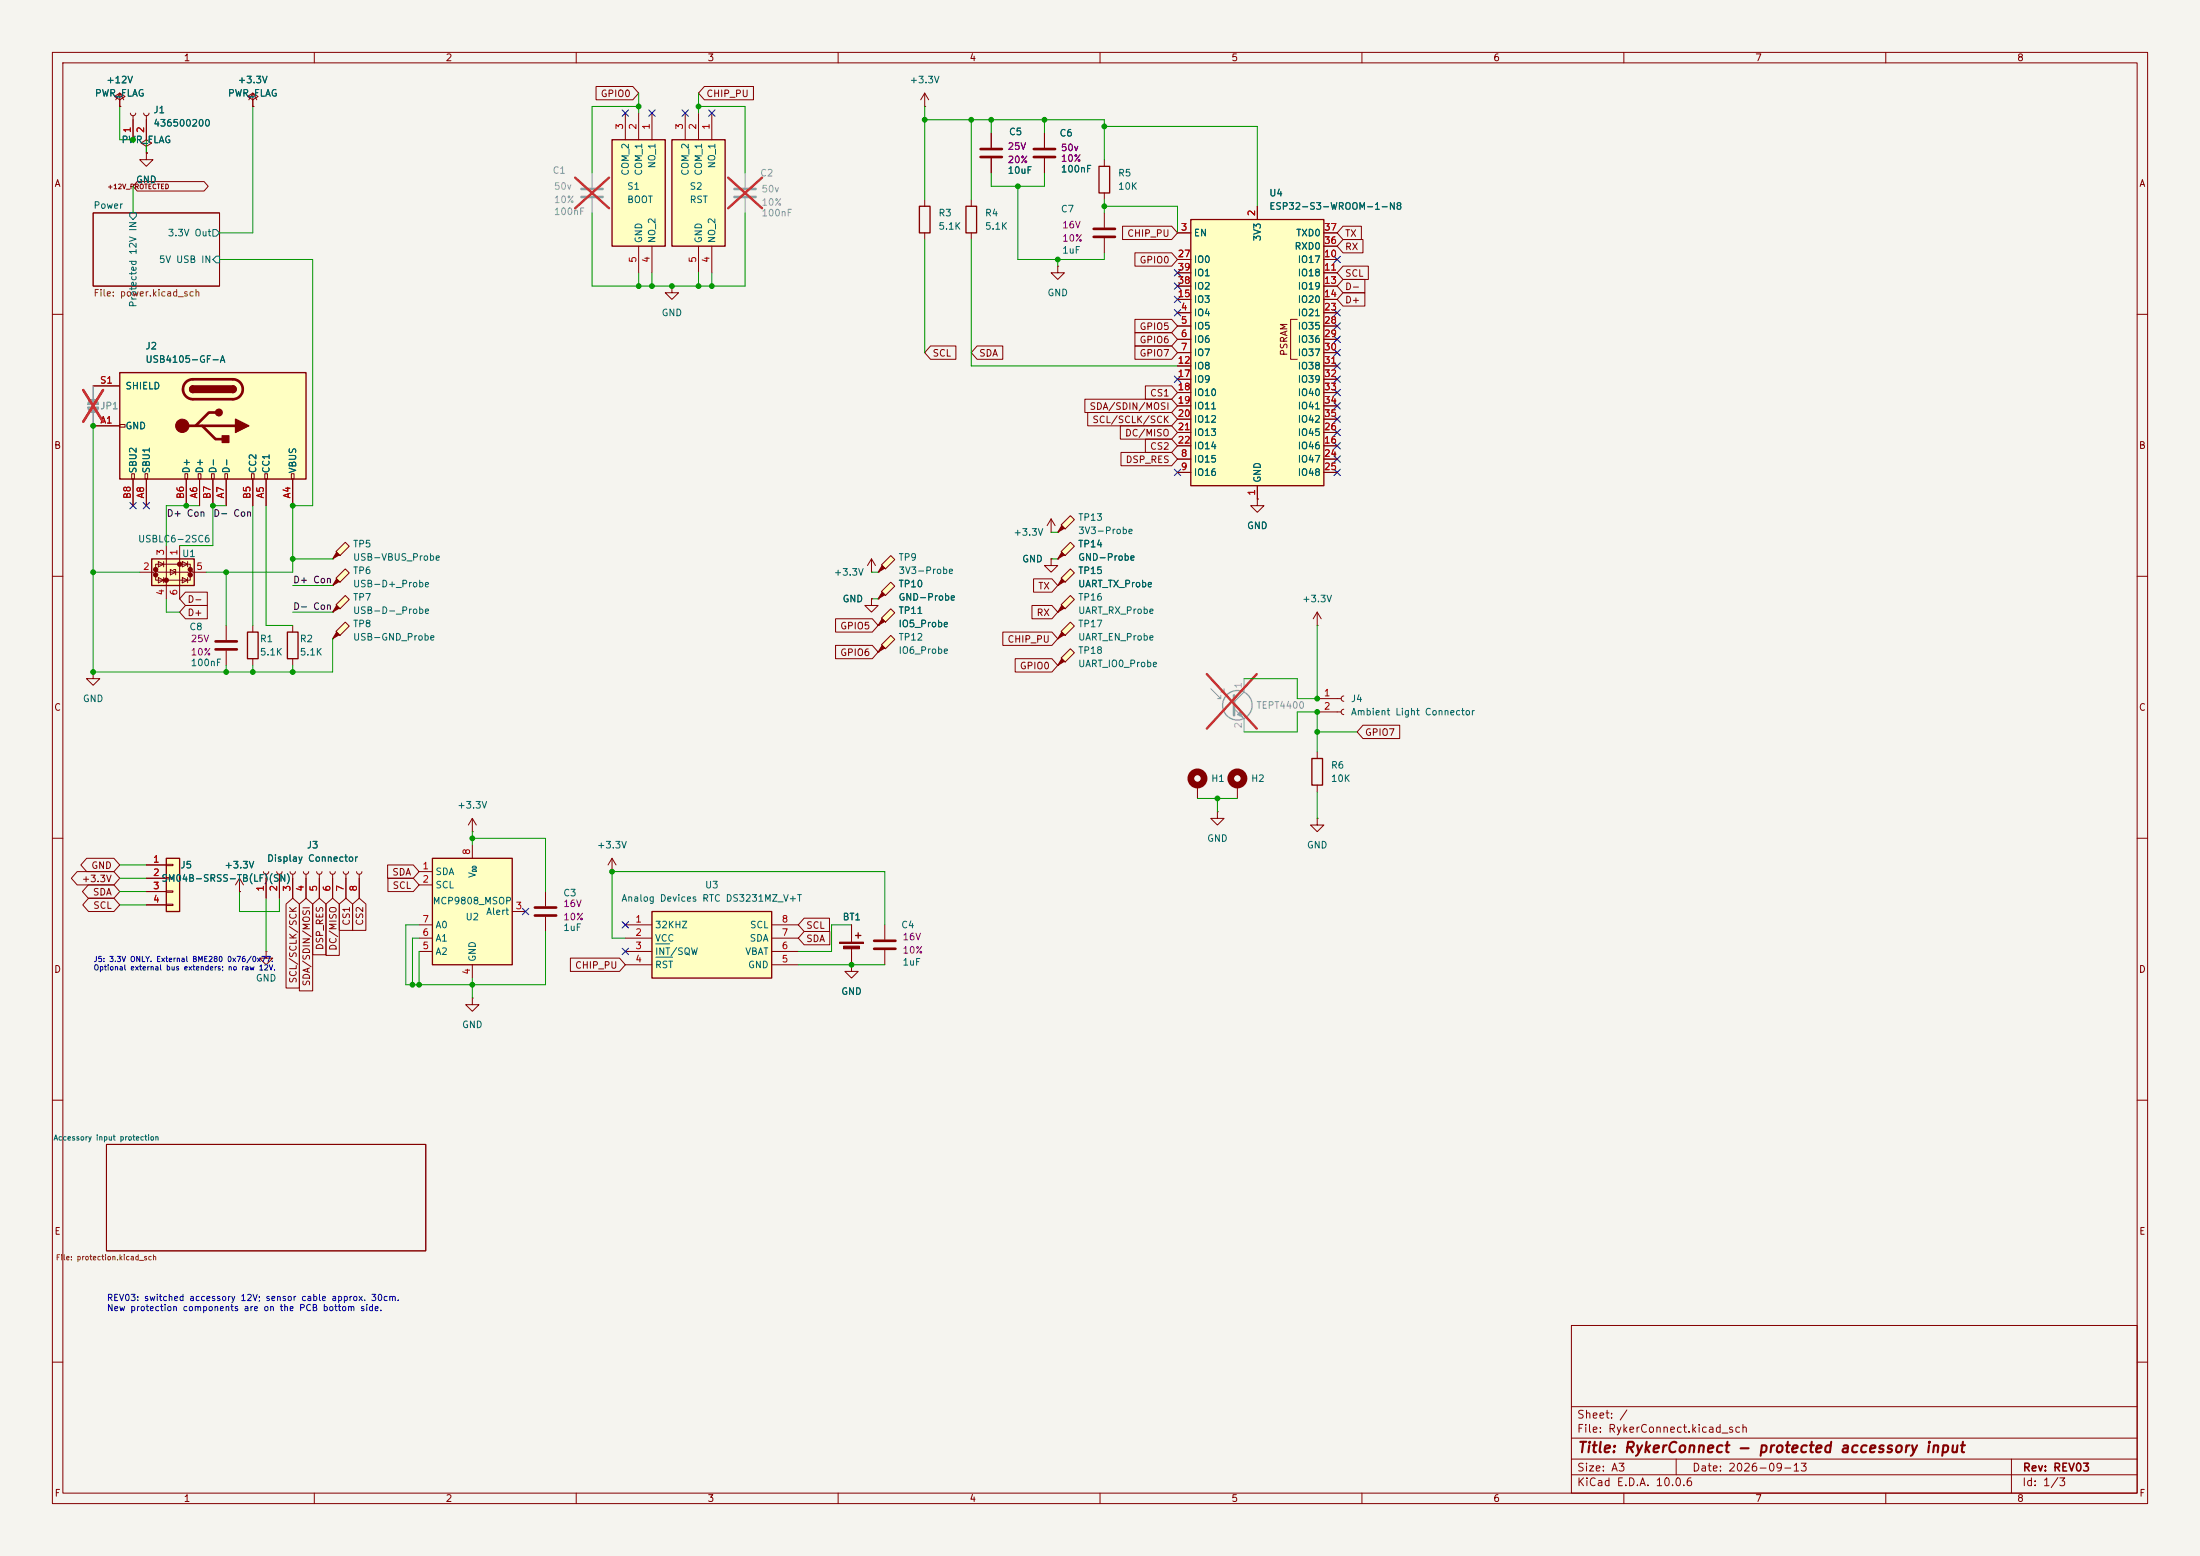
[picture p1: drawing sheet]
<svg xmlns="http://www.w3.org/2000/svg" width="420mm" height="297mm" viewBox="0 0 420 297" stroke-linecap="round" stroke-linejoin="round" font-family="sans-serif">
<path d="M0 0h420v297h-420z" fill="#f5f4ef" stroke="#f5f4ef" stroke-width=".19"/>
<g fill="none" stroke="#840000" stroke-width=".19">
<path d="M10 10h400v277h-400zM12 12h396v273h-396zM60 10v2M110 10v2M160 10v2M210 10v2M260 10v2M310 10v2M360 10v2M17.8 40.6h24.1v14h-24.1zM10 60h2M408 60h2"/>
<path d="M200.7 99.1l-.8 1.2M200.7 99.1l.7 1.2M200.7 99.1v2.5M10 110h2M43.2 119.4v2.8M200.7 101.6h.1M408 110h2M43.2 124.2v2.8M10 160h2M408 160h2M10 210h2M20.3 218.4h61v20.4h-61z"/>
<path d="M408 210h2M300 253h108v32h-108zM10 260h2M300 278.5h108M300 274.5h108M300 268.5h108M320 278.5v3M384 278.5v6.5M408 260h2M60 285v2M110 285v2M160 285v2"/>
<path d="M210 285v2M260 285v2M300 281.5h108M310 285v2M360 285v2"/>
</g>
<path d="M24.8 40.6h1.2v.7l-.6 .6-.6-.6zM40.6 43.8h.7l.6 .7-.6 .6h-.7zM41.3 48.9h.6v1.3h-.6l-.7-.7z" fill="none" stroke="#006464" stroke-width=".19"/>
<path d="M41.1 122.4h4.1M41.1 124h4.1" fill="none" stroke="#840000" stroke-width=".51"/>
<path d="M16.8 77.7h2a1.02 1.02 0 0 1-1 1 1.02 1.02 0 0 1-1-1zM17.1 76.5a1.02 1.02 0 0 1 1.1-.2 1.02 1.02 0 0 1 .6 .9h-2zM17.8 73.7v2.5M17.8 78.7v2.6" fill="none" stroke="#9c9b98" stroke-width=".19"/>
<g fill="#9c9b98" stroke="#9c9b98" stroke-width=".19">
<path d="M16.8 77.7h2a1.02 1.02 0 0 1-1 1 1.02 1.02 0 0 1-1-1z"/>
<path d="M17.1 76.5a1.02 1.02 0 0 1 1.1-.2 1.02 1.02 0 0 1 .6 .9h-2z"/>
</g>
<path d="M15.9 74.4l3.8 6.1M19.7 74.4l-3.8 6.1" fill="none" stroke="#e12e31" stroke-width=".46"/>
<path d="M202.6 115.4l1.7-1.7 .8 .7-1.8 1.8z" fill="#ffffc2"/>
<path d="M202.7 115.6l.5 .5-1.3 .7z" fill="#840000" stroke="#840000" stroke-width=".19"/>
<path d="M201.9 116.8h.1M202.6 115.4l1.7-1.7 .8 .7-1.8 1.8z" fill="none" stroke="#840000" stroke-width=".19"/>
<path d="M111 36.1h4.1M111 37.6h4.1" fill="none" stroke="#9c9b98" stroke-width=".51"/>
<path d="M113 33v2.8M113 37.8v2.8" fill="none" stroke="#9c9b98" stroke-width=".19"/>
<path d="M109.8 33.9l6.5 5.9M116.3 33.9l-6.5 5.9" fill="none" stroke="#e12e31" stroke-width=".46"/>
<path d="M202.6 125.6l1.7-1.8 .8 .8-1.8 1.8z" fill="#ffffc2"/>
<path d="M202.7 125.7l.5 .5-1.3 .8z" fill="#840000" stroke="#840000" stroke-width=".19"/>
<path d="M201.9 127h.1M202.6 125.6l1.7-1.8 .8 .8-1.8 1.8zM50.8 181.6v1.3h1.3l-1.3 1.3-1.3-1.3h1.3M50.8 181.6h.1" fill="none" stroke="#840000" stroke-width=".19"/>
<path d="M64.1 105.3l1.8-1.8 .8 .8-1.8 1.7z" fill="#ffffc2"/>
<path d="M64.3 105.4l.5 .5-1.3 .8z" fill="#840000" stroke="#840000" stroke-width=".19"/>
<path d="M63.5 106.7h.1M64.1 105.3l1.8-1.8 .8 .8-1.8 1.7z" fill="none" stroke="#840000" stroke-width=".19"/>
<path d="M64.1 115.4l1.8-1.7 .8 .7-1.8 1.8z" fill="#ffffc2"/>
<path d="M64.3 115.6l.5 .5-1.3 .7z" fill="#840000" stroke="#840000" stroke-width=".19"/>
<path d="M63.5 116.8h.1M64.1 115.4l1.8-1.7 .8 .7-1.8 1.8z" fill="none" stroke="#840000" stroke-width=".19"/>
<path d="M64.1 120.5l1.8-1.8 .8 .8-1.8 1.8z" fill="#ffffc2"/>
<path d="M64.3 120.7l.5 .5-1.3 .7z" fill="#840000" stroke="#840000" stroke-width=".19"/>
<path d="M63.5 121.9h.1M64.1 120.5l1.8-1.8 .8 .8-1.8 1.8z" fill="none" stroke="#840000" stroke-width=".19"/>
<path d="M64.1 110.4l1.8-1.8 .8 .7-1.8 1.8z" fill="#ffffc2"/>
<path d="M64.3 110.5l.5 .5-1.3 .8z" fill="#840000" stroke="#840000" stroke-width=".19"/>
<path d="M27.9 29.2v1.3h1.3l-1.3 1.3-1.2-1.3h1.2M27.9 29.2h.1M128.3 54.6v1.3h1.2l-1.2 1.3-1.3-1.3h1.3M128.3 54.6h.1M63.5 111.8h.1M64.1 110.4l1.8-1.8 .8 .7-1.8 1.8zM166.4 109.2h.1M166.4 106.7l-.8 1.3M166.4 106.7l.7 1.3M166.4 106.7v2.5" fill="none" stroke="#840000" stroke-width=".19"/>
<path d="M202.6 120.5l1.7-1.8 .8 .8-1.8 1.8z" fill="#ffffc2"/>
<path d="M202.7 120.7l.5 .5-1.3 .7z" fill="#840000" stroke="#840000" stroke-width=".19"/>
<path d="M27.9 27.9l1.1-.6-1.1-.6-1 .6 1 .6v1.3M27.9 29.2h.1M201.9 121.9h.1M202.6 120.5l1.7-1.8 .8 .8-1.8 1.8z" fill="none" stroke="#840000" stroke-width=".19"/>
<path d="M168.3 107.8l1.8-1.8 .7 .8-1.8 1.8z" fill="#ffffc2"/>
<path d="M168.4 108l.5 .5-1.3 .7z" fill="#840000" stroke="#840000" stroke-width=".19"/>
<path d="M167.6 109.2h.1M168.3 107.8l1.8-1.8 .7 .8-1.8 1.8z" fill="none" stroke="#840000" stroke-width=".19"/>
<path d="M168.3 123.1l1.8-1.8 .7 .7-1.8 1.8z" fill="#ffffc2"/>
<path d="M168.4 123.2l.5 .5-1.3 .8z" fill="#840000" stroke="#840000" stroke-width=".19"/>
<g fill="none" stroke="#840000" stroke-width=".19">
<path d="M22.9 19.1l1-.7-1-.6-1.1 .6 1.1 .7v1.2M22.9 17.8l-.8 1.3M22.9 17.8l.7 1.3M22.9 17.8v2.5M48.3 19.1l1-.7-1-.6-1.1 .6 1.1 .7v1.2M48.3 17.8l-.8 1.3M48.3 17.8l.7 1.3M48.3 17.8v2.5M22.9 20.3h.1M24.9 21.6l.1 .3 .4 .2 .4-.2 .1-.3M25.4 22.1v4.6M27.4 21.6l.2 .3 .3 .2 .4-.2 .1-.3"/>
<path d="M27.9 22.1v4.6M48.3 20.3h.1M167.6 124.5h.1M168.3 123.1l1.8-1.8 .7 .7-1.8 1.8z"/>
</g>
<path d="M168.3 118l1.8-1.8 .7 .8-1.8 1.7z" fill="#ffffc2"/>
<path d="M168.4 118.1l.5 .5-1.3 .8z" fill="#840000" stroke="#840000" stroke-width=".19"/>
<path d="M167.6 119.4h.1M168.3 118l1.8-1.8 .7 .8-1.8 1.7z" fill="none" stroke="#840000" stroke-width=".19"/>
<path d="M29 106.7h8.1v5.1h-8.1z" fill="#ffffc2"/>
<g fill="#840000" stroke="#840000" stroke-width=".51">
<circle cx="34.3" cy="107.7" r=".25"/>
<circle cx="36.3" cy="108.7" r=".25"/>
<circle cx="29.7" cy="108.7" r=".25"/>
<circle cx="36.3" cy="109.7" r=".25"/>
<circle cx="29.7" cy="109.7" r=".25"/>
<circle cx="31.7" cy="110.7" r=".25"/>
</g>
<g fill="none" stroke="#840000" stroke-width=".19">
<path d="M26.7 109.2h2.5l.5 .5v-1l.5 .5h5.6l.5 .5v-1l.5 .5h2.6M29.7 108.7v-1h6.6v1M29.7 109.7v1h6.6v-1M30.2 107.2l1 .5-1 .5zM30.2 110.2l1 .5-1 .6zM31.2 107.2v1M31.2 110.2v1.1M31.7 104.1v10.2M32.5 108.7l1 .5-1 .5zM33.1 108.7h.4v1M34.3 104.1v10.2M34.8 107.2l1 .5-1 .5z"/>
<path d="M34.8 110.2l1 .5-1 .6zM35.8 107.2v1M35.8 110.2v1.1M166.4 114.3v1.3h1.2l-1.2 1.2-1.3-1.2h1.3M166.4 114.3h.1M17.8 128.3v1.2h1.2l-1.2 1.3-1.3-1.3h1.3M17.8 128.3h.1"/>
</g>
<path d="M29 106.7h8.1v5.1h-8.1z" fill="none" stroke="#840000" stroke-width=".25"/>
<path d="M168.3 112.9l1.8-1.8 .7 .8-1.8 1.8z" fill="#ffffc2"/>
<path d="M168.4 113l.5 .5-1.3 .8z" fill="#840000" stroke="#840000" stroke-width=".19"/>
<path d="M201.9 50.8v1.3h1.3l-1.3 1.2-1.2-1.2h1.2M201.9 50.8h.1M48.3 119.4v1.3M167.6 114.3h.1M168.3 112.9l1.8-1.8 .7 .8-1.8 1.8zM48.3 125.7v1.3M251.5 156.2v1.3h1.2l-1.2 1.3-1.3-1.3h1.3M251.5 156.2h.1M251.5 143.5v1.3M251.5 149.9v1.2" fill="none" stroke="#840000" stroke-width=".19"/>
<path d="M47.2 120.7h2.1v5h-2.1zM250.4 144.8h2.1v5.1h-2.1z" fill="none" stroke="#840000" stroke-width=".25"/>
<path d="M124.5 174h22.8v12.7h-22.8z" fill="#ffffc2"/>
<path d="M124.5 174h22.8v12.7h-22.8zM163.3 178.6h1M163.8 178.1v1" fill="none" stroke="#840000" stroke-width=".25"/>
<g fill="none" stroke="#840000" stroke-width=".19">
<path d="M199.4 25.4v2.8M199.4 30.2v2.8M251.5 119.4h.1M251.5 116.8l-.8 1.3M251.5 116.8l.7 1.3M251.5 116.8v2.6M251.5 133.4h4.5M251.5 135.9h4.5M256.5 132.8l-.3 .2-.2 .4 .2 .3 .3 .2M256.5 135.4l-.3 .1-.2 .4 .2 .3 .3 .2M228.6 149.9v2.5M232.4 154.9v1.3h1.3l-1.3 1.3-1.3-1.3h1.3"/>
<path d="M232.4 154.9h.1M236.2 149.9v2.5M119.4 176.5h5.1M119.4 179.1h5.1M147.3 176.5h5.1M147.3 179.1h5.1M162.6 176.5v3.3M119.4 181.6h5.1M119.4 184.2h5.1M147.3 181.6h5.1M147.3 184.2h5.1M162.6 180.8v3.4"/>
</g>
<path d="M125.2 180.2h2.6M125.2 182.7h3.2" fill="none" stroke="#006464" stroke-width=".19"/>
<g fill="#840000" stroke="#840000" stroke-width=".19">
<path d="M160.3 179.8h4.5v.3h-4.5z"/>
<path d="M161 180.6h3.1v.5h-3.1z"/>
</g>
<path d="M231.1 131.4l1.9 2v-.7M231.8 130.2l1.9 1.9v-.7M232.4 133.4h.6M233 132.1h.7M235.6 135.3l1.9 1.9v2.5M237.5 129.5v2.6l-1.9 1.9" fill="none" stroke="#9c9b98" stroke-width=".19"/>
<path d="M235.6 132.7v3.8" fill="none" stroke="#9c9b98" stroke-width=".51"/>
<circle cx="236.2" cy="134.6" r="2.82" fill="none" stroke="#9c9b98" stroke-width=".25"/>
<path d="M236.2 136.4l.5-.5 .5 1z" fill="#9c9b98" stroke="#9c9b98" stroke-width=".19"/>
<path d="M230.4 128.7l9.5 10.4M239.9 128.7l-9.5 10.4" fill="none" stroke="#e12e31" stroke-width=".46"/>
<g fill="none" stroke="#840000" stroke-width="1.3">
<circle cx="228.6" cy="148.6" r="1.27"/>
<circle cx="236.2" cy="148.6" r="1.27"/>
</g>
<path d="M197.4 28.4h4M197.4 30h4" fill="none" stroke="#840000" stroke-width=".51"/>
<path d="M128.3 26.7h10.1v20.3h-10.1z" fill="#ffffc2"/>
<path d="M128.3 26.7h10.1v20.3h-10.1z" fill="none" stroke="#840000" stroke-width=".25"/>
<path d="M130.8 21.6v5.1M133.3 21.6v5.1M135.9 21.6v5.1M133.3 47v5.1M135.9 47v5.1M90.2 190.5v1.3h1.2l-1.2 1.2-1.3-1.2h1.3M90.2 190.5h.1" fill="none" stroke="#840000" stroke-width=".19"/>
<path d="M82.5 163.8h15.3v20.4h-15.3z" fill="#ffffc2"/>
<path d="M209.8 31.8h2v5h-2zM54.9 120.7h2v5h-2zM82.5 163.8h15.3v20.4h-15.3z" fill="none" stroke="#840000" stroke-width=".25"/>
<g fill="none" stroke="#840000" stroke-width=".19">
<path d="M210.8 30.5v1.3M210.8 36.8v1.3M55.9 119.4v1.3M55.9 125.7v1.3M45.7 170.2h.1M45.7 167.6l-.7 1.3M45.7 167.6l.8 1.3M45.7 167.6v2.6M80 166.4h2.5M80 168.9h2.5M80 179.1h2.5M80 176.5h2.5"/>
<path d="M90.2 161.3v2.5M97.8 174h2.5M80 181.6h2.5M90.2 184.2v2.5"/>
</g>
<path d="M31.7 163.8h2.6v10.2h-2.6z" fill="#ffffc2"/>
<path d="M175.5 39.4h2v5.1h-2zM184.4 39.4h2v5.1h-2zM31.7 163.8h2.6v10.2h-2.6z" fill="none" stroke="#840000" stroke-width=".25"/>
<g fill="none" stroke="#840000" stroke-width=".19">
<path d="M176.5 38.1v1.3M185.4 38.1v1.3M176.5 44.5v1.2M185.4 44.5v1.2M210.8 40.6v2.8M210.8 45.5v2.8M240 95.3v1.2h1.3l-1.3 1.3-1.2-1.3h1.2M240 95.3h.1M27.9 165.1h3.8M27.9 167.6h3.8M27.9 170.2h3.8M27.9 172.7h3.8"/>
<path d="M31.7 165h1.3v.2h-1.3zM31.7 167.5h1.3v.3h-1.3zM31.7 170.1h1.3v.2h-1.3zM31.7 172.6h1.3v.2h-1.3zM50.3 166.4l.1 .3 .4 .2 .4-.2 .1-.3M50.8 166.9v4.6M52.8 166.4l.2 .3 .3 .2 .4-.2 .1-.3M53.3 166.9v4.6M55.4 166.4l.1 .3 .4 .2 .3-.2 .2-.3M55.9 166.9v4.6M57.9 166.4l.2 .3 .3 .2 .4-.2 .1-.3M58.4 166.9v4.6"/>
<path d="M60.5 166.4l.1 .3 .4 .2 .3-.2 .2-.3M61 166.9v4.6M63 166.4l.1 .3 .4 .2 .4-.2 .1-.3M63.5 166.9v4.6M65.5 166.4l.2 .3 .3 .2 .4-.2 .1-.3M66 166.9v4.6M68.1 166.4l.1 .3 .4 .2 .3-.2 .2-.3M68.6 166.9v4.6M168.9 176.5v2.8M162.6 184.2v1.2h1.2l-1.2 1.3-1.3-1.3h1.3M162.6 184.2h.1M168.9 181.4v2.8"/>
</g>
<path d="M208.8 43.7h4.1M208.8 45.2h4.1M166.9 179.6h4M166.9 181.1h4" fill="none" stroke="#840000" stroke-width=".51"/>
<path d="M227.3 41.9h25.4v50.8h-25.4z" fill="#ffffc2"/>
<path d="M227.3 41.9h25.4v50.8h-25.4z" fill="none" stroke="#840000" stroke-width=".25"/>
<g fill="none" stroke="#840000" stroke-width=".19">
<path d="M176.5 17.8l-.7 1.3M176.5 17.8l.8 1.3M176.5 17.8v2.5M176.5 20.3h.1M189.2 25.4v2.8M189.2 30.2v2.8M240 39.4v2.5M224.8 44.5h2.5M224.8 59.7h2.5M224.8 49.5h2.5M224.8 52.1h2.5M224.8 54.6h2.5"/>
<path d="M224.8 57.2h2.5M252.7 44.5h2.6M252.7 59.7h2.6M252.7 49.5h2.6M252.7 52.1h2.6M252.7 54.6h2.6M252.7 57.2h2.6M252.7 47h2.6M224.8 62.2h2.5M224.8 64.8h2.5M224.8 67.3h2.5M224.8 69.9h2.5"/>
<path d="M224.8 72.4h2.5M224.8 74.9h2.5M224.8 77.5h2.5M247.6 61h-1.2v7.6h1.2M252.7 62.2h2.6M252.7 64.8h2.6M252.7 67.3h2.6M252.7 69.9h2.6M252.7 72.4h2.6M252.7 74.9h2.6M252.7 77.5h2.6M224.8 87.6h2.5"/>
<path d="M224.8 90.2h2.5M224.8 85.1h2.5M224.8 80h2.5M224.8 82.6h2.5M240 92.7v2.6M252.7 87.6h2.6M252.7 90.2h2.6M252.7 85.1h2.6M252.7 80h2.6M252.7 82.6h2.6M90.2 158.8h.1M90.2 156.2l-.8 1.3"/>
<path d="M90.2 156.2l.7 1.3M90.2 156.2v2.6"/>
</g>
<path d="M187.2 28.4h4.1M187.2 30h4.1" fill="none" stroke="#840000" stroke-width=".51"/>
<path d="M140.2 36.1h4.1M140.2 37.6h4.1" fill="none" stroke="#9c9b98" stroke-width=".51"/>
<path d="M142.2 33v2.8M142.2 37.8v2.8" fill="none" stroke="#9c9b98" stroke-width=".19"/>
<path d="M139 33.9l6.5 5.9M145.5 33.9l-6.5 5.9" fill="none" stroke="#e12e31" stroke-width=".46"/>
<path d="M116.8 26.7h10.2v20.3h-10.2z" fill="#ffffc2"/>
<path d="M116.8 26.7h10.2v20.3h-10.2z" fill="none" stroke="#840000" stroke-width=".25"/>
<path d="M119.4 21.6v5.1M121.9 21.6v5.1M124.5 21.6v5.1M121.9 47v5.1M124.5 47v5.1" fill="none" stroke="#840000" stroke-width=".19"/>
<path d="M202.6 100.2l1.7-1.8 .8 .8-1.8 1.8z" fill="#ffffc2"/>
<path d="M202.7 100.3l.5 .5-1.3 .8z" fill="#840000" stroke="#840000" stroke-width=".19"/>
<path d="M201.9 101.6h.1M202.6 100.2l1.7-1.8 .8 .8-1.8 1.8zM104.1 170.2v2.8M104.1 175v2.8M116.8 166.4h.1M116.8 163.8l-.7 1.3M116.8 163.8l.8 1.3M116.8 163.8v2.6" fill="none" stroke="#840000" stroke-width=".19"/>
<path d="M102.1 173.2h4.1M102.1 174.8h4.1" fill="none" stroke="#840000" stroke-width=".51"/>
<path d="M22.9 71.1h35.5v20.3h-35.5z" fill="#ffffc2"/>
<g fill="none" stroke="#840000" stroke-width=".19">
<path d="M17.8 73.7h5.1M17.8 81.3h5.1M22.9 81h1v.5h-1zM25.1 90.4h.6v1h-.6zM25.4 91.4v5.1M27.7 90.4h.5v1h-.5zM27.9 91.4v5.1M35.3 90.4h.5v1h-.5zM35.6 91.4v5.1M37.8 90.4h.6v1h-.6zM38.1 91.4v5.1M40.4 90.4h.5v1h-.5z"/>
<path d="M40.6 91.4v5.1M42.9 90.4h.5v1h-.5zM43.2 91.4v5.1M48 90.4h.5v1h-.5zM48.3 91.4v5.1M50.5 90.4h.6v1h-.6zM50.8 91.4v5.1M55.6 90.4h.5v1h-.5zM55.9 91.4v5.1"/>
</g>
<path d="M22.9 71.1h35.5v20.3h-35.5zM36.8 73.7a.64 .64 0 0 0-.6 .6 .64 .64 0 0 0 .6 .6M44.4 73.7a.64 .64 0 0 1 .7 .6 .64 .64 0 0 1-.7 .6" fill="none" stroke="#840000" stroke-width=".25"/>
<path d="M35.5 73l.5-.4 .7-.2h7.7a1.91 1.91 0 0 1 1.9 1.9 1.91 1.91 0 0 1-1.9 1.9h-7.6a1.91 1.91 0 0 1-1.7-1.2 1.91 1.91 0 0 1 .4-2zM41.1 78.7h-1.2l-2.6 2.6M34.8 81.3h10.2M38.6 81.3l2.5 2.5h1.3" fill="none" stroke="#840000" stroke-width=".51"/>
<g fill="#840000" stroke="#840000" stroke-width=".25">
<path d="M36.8 73.7h7.6v1.2h-7.6z"/>
<path d="M44.4 73.7a.64 .64 0 0 1 .7 .6 .64 .64 0 0 1-.7 .6z"/>
<path d="M36.4 73.8l.4-.1v1.2a.63 .63 0 0 1-.6-.4 .63 .63 0 0 1 .2-.7z"/>
<path d="M45 80l2.5 1.3-2.5 1.3z"/>
<path d="M42.4 83.2h1.3v1.3h-1.3z"/>
<circle cx="41.8" cy="78.7" r=".63"/>
</g>
<circle cx="34.8" cy="81.3" r="1.27" fill="#840000" stroke="#840000" stroke-width=".19"/>
<path d="M202.6 110.4l1.7-1.8 .8 .7-1.8 1.8z" fill="#ffffc2"/>
<path d="M202.7 110.5l.5 .5-1.3 .8z" fill="#840000" stroke="#840000" stroke-width=".19"/>
<path d="M201.9 111.8h.1M202.6 110.4l1.7-1.8 .8 .7-1.8 1.8z" fill="none" stroke="#840000" stroke-width=".19"/>
<path d="M204.3 103.5l.8 .8-1.8 1.7-.7-.7z" fill="#ffffc2"/>
<path d="M202.7 105.4l.5 .5-1.3 .8z" fill="#840000" stroke="#840000" stroke-width=".19"/>
<g fill="none" stroke="#840000" stroke-width=".19">
<path d="M113.8 16.5h7l1.1 1.3-1.1 1.3h-7zM134.5 16.5h9.3v2.6h-9.3l-1.2-1.3zM22.9 20.3h.1M25.4 22.9v3.8M26.2 34.7h12.8l.7 .9-.7 .9h-12.8l-.8-.9zM27.9 29.2h.1M27.9 22.9v3.8M48.3 20.3h.1M189.2 25.4v2.8M189.2 30.2v2.8M199.4 25.4v2.8M199.4 30.2v2.8"/>
<path d="M240 39.4v2.5M214.3 43.2h9.4l1.1 1.3-1.1 1.2h-9.4zM216.7 48.3h7l1.1 1.2-1.1 1.3h-7zM224.8 44.5h2.5M224.8 59.7h2.5M224.8 49.5h2.5M224.8 52.1h2.5M224.8 54.6h2.5M224.8 57.2h2.5M252.7 44.5h2.6M252.7 59.7h2.6M252.7 49.5h2.6"/>
<path d="M252.7 52.1h2.6M252.7 54.6h2.6M252.7 57.2h2.6M252.7 47h2.6M256.4 45.7h3.8v2.6h-3.8l-1.1-1.3zM256.4 55.9h4.2v2.5h-4.2l-1.1-1.2zM256.4 53.3h4.2v2.6h-4.2l-1.1-1.3zM256.4 50.8h4.8v2.5h-4.8l-1.1-1.2zM256.4 43.2h3.5v2.5h-3.5l-1.1-1.2zM17.8 73.7h5.1M177.6 66h4.9v2.6h-4.9l-1.1-1.3zM186.5 66h4.9v2.6h-4.9l-1.1-1.3z"/>
<path d="M207.1 76.2h16.6l1.1 1.3-1.1 1.2h-16.6zM207.6 78.7h16.1l1.1 1.3-1.1 1.3h-16.1zM216.7 63.5h7l1.1 1.3-1.1 1.2h-7zM216.7 61h7l1.1 1.2-1.1 1.3h-7zM216.7 66h7l1.1 1.3-1.1 1.3h-7zM218.7 73.7h5l1.1 1.2-1.1 1.3h-5zM224.8 62.2h2.5M224.8 64.8h2.5M224.8 67.3h2.5M224.8 69.9h2.5M224.8 72.4h2.5M224.8 74.9h2.5"/>
<path d="M224.8 77.5h2.5M252.7 62.2h2.6M252.7 64.8h2.6M252.7 67.3h2.6M252.7 69.9h2.6M252.7 72.4h2.6M252.7 74.9h2.6M252.7 77.5h2.6M17.8 81.3h5.1M25.4 91.4v5.1M27.9 91.4v5.1M35.6 91.4v5.1"/>
<path d="M38.1 91.4v5.1M40.6 91.4v5.1M43.2 91.4v5.1M48.3 91.4v5.1M50.8 91.4v5.1M55.9 91.4v5.1M213.9 81.3h9.8l1.1 1.3-1.1 1.2h-9.8zM214 86.4h9.7l1.1 1.2-1.1 1.3h-9.7zM218.7 83.8h5l1.1 1.3-1.1 1.3h-5zM224.8 87.6h2.5M224.8 90.2h2.5M224.8 85.1h2.5"/>
<path d="M224.8 80h2.5M224.8 82.6h2.5M240 95.3h.1M240 92.7v2.6M252.7 87.6h2.6M252.7 90.2h2.6M252.7 85.1h2.6M252.7 80h2.6M252.7 82.6h2.6M35.4 113h4.2v2.6h-4.2l-1.1-1.3zM35.4 115.6h4.2v2.5h-4.2l-1.1-1.3zM159.5 118.1h7l1.1 1.3-1.1 1.3h-7z"/>
<path d="M166.4 114.3h.1M167.6 119.4h.1M167.6 114.3h.1M197 115.6h3.8l1.1 1.2-1.1 1.3h-3.8zM197.3 110.5h3.5l1.1 1.3-1.1 1.2h-3.5zM200.7 106.7v1.3h1.2l-1.2 1.2-1.3-1.2h1.3M200.7 106.7h.1M201.9 106.7h.1M201.9 111.8h.1M204.3 103.5l.8 .8-1.8 1.7-.7-.7zM159.5 123.2h7l1.1 1.3-1.1 1.2h-7zM191.4 120.6h9.4l1.1 1.3-1.1 1.3h-9.4z"/>
<path d="M193.8 125.7h7l1.1 1.3-1.1 1.3h-7zM260.2 138.4h7v2.6h-7l-1.1-1.3zM14.7 166.4h7l1.2 1.2-1.2 1.3h-7l-1.1-1.3zM16.5 163.8h5.2l1.2 1.3-1.2 1.3h-5.2l-1.1-1.3zM16.8 168.9h4.9l1.2 1.3-1.2 1.3h-4.9l-1.1-1.3zM16.9 171.4h4.8l1.2 1.3-1.2 1.3h-4.8l-1.1-1.3zM27.9 165.1h3.8M27.9 167.6h3.8M27.9 170.2h3.8M27.9 172.7h3.8M45.7 170.2h.1M50.8 167.6v3.9"/>
<path d="M53.3 167.6v3.9M54.6 172.6l1.3-1.1 1.3 1.1v16h-2.6zM55.9 167.6v3.9M57.1 172.6l1.3-1.1 1.3 1.1v16.5h-2.6zM58.4 167.6v3.9M59.7 172.6l1.3-1.1 1.2 1.1v9.6h-2.5zM61 167.6v3.9M62.2 172.6l1.3-1.1 1.3 1.1v9.8h-2.6zM63.5 167.6v3.9M64.8 172.6l1.2-1.1 1.3 1.1v5h-2.5zM66 167.6v3.9M67.3 172.6l1.3-1.1 1.3 1.1v5h-2.6z"/>
<path d="M68.6 167.6v3.9M74 165.1h4.9l1.1 1.3-1.1 1.2h-4.9zM74.1 167.6h4.8l1.1 1.3-1.1 1.3h-4.8zM153.5 175.3h4.9v2.5h-4.9l-1.1-1.3zM153.5 177.8h4.9v2.5h-4.9l-1.1-1.2zM162.6 176.5v2.6M108.9 182.9h9.4l1.1 1.3-1.1 1.2h-9.4zM162.6 184.2h.1M162.6 181.6v2.6"/>
</g>
<g fill="none" stroke="#009600" stroke-width=".19">
<path d="M121.9 17.8v3.8M133.3 17.8v3.8M22.9 20.3v6.4h2.5M25.4 35.6v5M27.9 26.7v2.5M48.3 20.3v24.2h-6.4M121.9 20.3h-8.9v12.7M133.3 20.3h8.9v12.7M176.5 20.3v17.8M176.5 22.9h34.3v7.6M185.4 22.9v15.2M189.2 33v2.6h10.2v-2.6"/>
<path d="M189.2 22.9v2.5M194.3 35.6v13.9h16.5v-1.2M199.4 22.9v2.5M210.8 38.1v2.5M210.8 24.1h29.2v15.3M210.8 39.4h14v5.1M41.9 49.5h17.8v47h-3.8v12.7h-16.5M113 40.6v14h29.2v-14M121.9 52.1v2.5M124.5 52.1v2.5M133.3 52.1v2.5M135.9 52.1v2.5"/>
<path d="M176.5 45.7v21.6M185.4 45.7v24.2h39.4M201.9 49.5v1.3M17.8 81.3v47h45.7v-6.4M38.1 96.5h-6.4v7.6M43.2 96.5h-2.6v7.6h-6.3M48.3 96.5v22.9M50.8 96.5v22.9h5.1M17.8 109.2h8.9M31.7 114.3v2.5h2.6M43.2 109.2v10.2M55.9 106.7h7.6"/>
<path d="M55.9 111.8h7.6M55.9 116.8h7.6M166.4 114.3h1.2M166.4 109.2h1.2M200.7 101.6h1.2M200.7 106.7h1.2M251.5 119.4v14h-3.9v-3.9h-10.1M43.2 127v1.3M48.3 127v1.3M55.9 127v1.3M237.5 139.7h10.1v-3.8h3.9v7.6M251.5 139.7h7.6"/>
<path d="M90.2 158.8v2.5M228.6 152.4h7.6M232.4 152.4v2.5M251.5 151.1v5.1M22.9 172.7h5M22.9 170.2h5M22.9 165.1h5M22.9 167.6h5M45.7 170.2v3.8h7.6v-2.5M50.8 171.5v10.1M80 176.5h-2.5v11.5h26.6v-10.2M80 179.1h-1.3v8.9"/>
<path d="M90.2 160h13.9v10.2M162.6 176.5h-3.9v5.1h-6.3M168.9 176.5v-10.1h-52.1v12.7h2.6M80 181.6v6.4M90.2 186.7v3.8M152.4 184.2h16.5"/>
</g>
<g fill="none" stroke="#000084" stroke-width=".19">
<path d="M118.8 21l1.2 1.2M120 21l-1.2 1.2M123.9 21l1.2 1.2M125.1 21l-1.2 1.2M130.2 21l1.2 1.2M131.4 21l-1.2 1.2M135.3 21l1.2 1.2M136.5 21l-1.2 1.2M224.2 56.5l1.2 1.3M224.2 54l1.2 1.2M224.2 51.5l1.2 1.2M224.2 59.1l1.2 1.2"/>
<path d="M225.4 56.5l-1.2 1.3M225.4 54l-1.2 1.2M225.4 51.5l-1.2 1.2M225.4 59.1l-1.2 1.2M254.7 59.1l1.2 1.2M254.7 48.9l1.2 1.2M255.9 59.1l-1.2 1.2M255.9 48.9l-1.2 1.2M224.2 71.8l1.2 1.2M225.4 71.8l-1.2 1.2M254.7 76.9l1.2 1.2M254.7 71.8l1.2 1.2"/>
<path d="M254.7 74.3l1.2 1.2M254.7 79.4l1.2 1.2M254.7 66.7l1.2 1.2M254.7 69.2l1.2 1.3M254.7 61.6l1.2 1.2M254.7 64.2l1.2 1.2M255.9 76.9l-1.2 1.2M255.9 71.8l-1.2 1.2M255.9 74.3l-1.2 1.2M255.9 79.4l-1.2 1.2M255.9 66.7l-1.2 1.2M255.9 69.2l-1.2 1.3"/>
<path d="M255.9 61.6l-1.2 1.2M255.9 64.2l-1.2 1.2M24.8 95.9l1.2 1.2M26 95.9l-1.2 1.2M27.3 95.9l1.2 1.2M28.5 95.9l-1.2 1.2M224.2 89.6l1.2 1.2M225.4 89.6l-1.2 1.2M254.7 87l1.2 1.2M254.7 89.6l1.2 1.2M254.7 84.5l1.2 1.2M254.7 81.9l1.2 1.3"/>
<path d="M255.9 87l-1.2 1.2M255.9 89.6l-1.2 1.2M255.9 84.5l-1.2 1.2M255.9 81.9l-1.2 1.3M99.7 173.4l1.2 1.2M100.9 173.4l-1.2 1.2M118.8 175.9l1.2 1.2M120 175.9l-1.2 1.2M118.8 181l1.2 1.2M120 181l-1.2 1.2"/>
</g>
<path d="M17.8 73.7v2.5M17.8 78.7v2.6" fill="none" stroke="#9c9b98" stroke-width=".19"/>
<path d="M15.9 74.4l3.8 6.1M19.7 74.4l-3.8 6.1" fill="none" stroke="#e12e31" stroke-width=".46"/>
<g fill="#009600" stroke="#009600" stroke-width=".19">
<circle cx="121.9" cy="20.3" r=".46"/>
<circle cx="55.9" cy="96.5" r=".46"/>
<circle cx="25.4" cy="26.7" r=".46"/>
<circle cx="43.2" cy="128.3" r=".46"/>
<circle cx="43.2" cy="109.2" r=".46"/>
<circle cx="48.3" cy="128.3" r=".46"/>
<circle cx="55.9" cy="128.3" r=".46"/>
<circle cx="17.8" cy="81.3" r=".46"/>
<circle cx="90.2" cy="160" r=".46"/>
<circle cx="133.3" cy="54.6" r=".46"/>
<circle cx="121.9" cy="54.6" r=".46"/>
<circle cx="124.5" cy="54.6" r=".46"/>
<circle cx="40.6" cy="96.5" r=".46"/>
<circle cx="17.8" cy="128.3" r=".46"/>
<circle cx="17.8" cy="109.2" r=".46"/>
<circle cx="35.6" cy="96.5" r=".46"/>
<circle cx="55.9" cy="106.7" r=".46"/>
<circle cx="90.2" cy="188" r=".46"/>
<circle cx="80" cy="188" r=".46"/>
<circle cx="162.6" cy="184.2" r=".46"/>
<circle cx="116.8" cy="166.4" r=".46"/>
<circle cx="78.7" cy="188" r=".46"/>
<circle cx="128.3" cy="54.6" r=".46"/>
<circle cx="176.5" cy="22.9" r=".46"/>
<circle cx="135.9" cy="54.6" r=".46"/>
<circle cx="133.3" cy="20.3" r=".46"/>
<circle cx="201.9" cy="49.5" r=".46"/>
<circle cx="251.5" cy="139.7" r=".46"/>
<circle cx="251.5" cy="133.4" r=".46"/>
<circle cx="251.5" cy="135.9" r=".46"/>
<circle cx="232.4" cy="152.4" r=".46"/>
<circle cx="199.4" cy="22.9" r=".46"/>
<circle cx="194.3" cy="35.6" r=".46"/>
<circle cx="189.2" cy="22.9" r=".46"/>
<circle cx="210.8" cy="24.1" r=".46"/>
<circle cx="185.4" cy="22.9" r=".46"/>
<circle cx="210.8" cy="39.4" r=".46"/>
</g>
<text font-size="2" fill="#840000" x="301" y="277.8">Title: RykerConnect - protected accessory input</text>
<g font-size="1.5" fill="#840000">
<text x="300.9" y="273.8">File: RykerConnect.kicad_sch</text>
<text x="300.9" y="271.1">Sheet: /</text>
<text x="300.9" y="281.2">Size: A3</text>
<text x="322.9" y="281.2">Date: 2026-09-13</text>
<text x="386" y="281.2">Rev: REV03</text>
<text x="300.9" y="284">KiCad E.D.A. 10.0.6</text>
<text x="385.9" y="284">Id: 1/3</text>
</g>
<g font-size="1.3" fill="#840000">
<text x="35" y="12">1</text>
<text x="85" y="12">2</text>
<text x="135" y="12">3</text>
<text x="185" y="12">4</text>
<text x="235" y="12">5</text>
<text x="285" y="12">6</text>
<text x="335" y="12">7</text>
<text x="385" y="12">8</text>
<text x="114.6" y="18.8">GPIO0</text>
<text x="134.8" y="18.8">CHIP_PU</text>
<text x="10.3" y="36">A</text>
<text x="408.3" y="36">A</text>
<text x="215.1" y="45.5">CHIP_PU</text>
<text x="256.7" y="45.5">TX</text>
<text x="217.4" y="50.6">GPIO0</text>
<text x="256.7" y="48">RX</text>
<text x="256.7" y="53.1">SCL</text>
<text x="256.7" y="58.2">D+</text>
<text x="256.7" y="55.7">D-</text>
<text x="217.4" y="65.8">GPIO6</text>
<text x="217.4" y="63.3">GPIO5</text>
<text x="177.9" y="68.4">SCL</text>
<text x="186.8" y="68.4">SDA</text>
<text x="217.4" y="68.4">GPIO7</text>
<text x="246.1" y="68" transform="rotate(-90 246.1 68)">PSRAM</text>
<text x="219.4" y="76">CS1</text>
<text x="207.9" y="78.5">SDA/SDIN/MOSI</text>
<text x="208.4" y="81.1">SCL/SCLK/SCK</text>
<text x="214.7" y="83.6">DC/MISO</text>
<text x="10.2" y="86">B</text>
<text x="214.8" y="88.7">DSP_RES</text>
<text x="219.4" y="86.1">CS2</text>
<text x="408.2" y="86">B</text>
<text x="198.1" y="112.8">TX</text>
<text x="35.7" y="115.4">D-</text>
<text x="35.7" y="117.9">D+</text>
<text x="197.8" y="117.9">RX</text>
<text x="160.3" y="125.5">GPIO6</text>
<text x="160.3" y="120.4">GPIO5</text>
<text x="192.2" y="123">CHIP_PU</text>
<text x="194.6" y="128.1">GPIO0</text>
<text x="10.2" y="136">C</text>
<text x="408.2" y="136">C</text>
<text x="260.5" y="140.8">GPIO7</text>
<text x="17.3" y="166.2">GND</text>
<text x="74.8" y="167.4">SDA</text>
<text x="15.5" y="168.7">+3.3V</text>
<text x="17.6" y="171.2">SDA</text>
<text x="17.7" y="173.8">SCL</text>
<text x="74.8" y="170">SCL</text>
<text x="67.1" y="176.8" transform="rotate(-90 67.1 176.8)">CS1</text>
<text x="69.6" y="176.8" transform="rotate(-90 69.6 176.8)">CS2</text>
<text x="153.8" y="177.6">SCL</text>
<text x="10.2" y="186">D</text>
<text x="62" y="181.5" transform="rotate(-90 62 181.5)">DSP_RES</text>
<text x="64.6" y="181.6" transform="rotate(-90 64.6 181.6)">DC/MISO</text>
<text x="109.7" y="185.2">CHIP_PU</text>
<text x="153.8" y="180.1">SDA</text>
<text x="408.2" y="186">D</text>
<text x="56.9" y="187.8" transform="rotate(-90 56.9 187.8)">SCL/SCLK/SCK</text>
<text x="59.5" y="188.3" transform="rotate(-90 59.5 188.3)">SDA/SDIN/MOSI</text>
<text x="10.3" y="236">E</text>
<text x="408.3" y="236">E</text>
<text x="10.3" y="286">F</text>
<text x="35" y="287">1</text>
<text x="85" y="287">2</text>
<text x="135" y="287">3</text>
<text x="185" y="287">4</text>
<text x="235" y="287">5</text>
<text x="285" y="287">6</text>
<text x="335" y="287">7</text>
<text x="385" y="287">8</text>
<text x="408.3" y="286">F</text>
</g>
<g font-size="1.3" fill="#006464">
<text x="20.2" y="16.2">+12V</text>
<text x="45.3" y="16.2">+3.3V</text>
<text x="173.6" y="16.2">+3.3V</text>
<text x="18" y="18.7">PWR_FLAG</text>
<text x="29.2" y="21.9">J1</text>
<text x="43.4" y="18.7">PWR_FLAG</text>
<text x="23.1" y="27.6">PWR_FLAG</text>
<text x="29.2" y="24.5">436500200</text>
<text x="192.5" y="26.1">C5</text>
<text x="202.2" y="26.4">C6</text>
<text x="25.9" y="35.3">GND</text>
<text x="120.3" y="33.6" transform="rotate(-90 120.3 33.6)">COM_2</text>
<text x="122.9" y="33.6" transform="rotate(-90 122.9 33.6)">COM_1</text>
<text x="125.4" y="32.2" transform="rotate(-90 125.4 32.2)">NO_1</text>
<text x="131.8" y="33.6" transform="rotate(-90 131.8 33.6)">COM_2</text>
<text x="134.3" y="33.6" transform="rotate(-90 134.3 33.6)">COM_1</text>
<text x="136.9" y="32.2" transform="rotate(-90 136.9 32.2)">NO_1</text>
<text x="192.3" y="33.5">10uF</text>
<text x="202.4" y="33.2">100nF</text>
<text x="213.3" y="34">R5</text>
<text x="17.8" y="40.1">Power</text>
<text x="119.6" y="36.5">S1</text>
<text x="119.6" y="39.1">BOOT</text>
<text x="131.6" y="36.5">S2</text>
<text x="131.6" y="39.1">RST</text>
<text x="179.1" y="41.6">R3</text>
<text x="187.9" y="41.6">R4</text>
<text x="202.4" y="40.8">C7</text>
<text x="213.3" y="36.5">10K</text>
<text x="242.2" y="37.8">U4</text>
<text x="242.2" y="40.3">ESP32-S3-WROOM-1-N8</text>
<text x="31.9" y="45.4">3.3V Out</text>
<text x="122.9" y="46.5" transform="rotate(-90 122.9 46.5)">GND</text>
<text x="125.4" y="46.5" transform="rotate(-90 125.4 46.5)">NO_2</text>
<text x="134.3" y="46.5" transform="rotate(-90 134.3 46.5)">GND</text>
<text x="136.9" y="46.5" transform="rotate(-90 136.9 46.5)">NO_2</text>
<text x="179.1" y="44.1">5.1K</text>
<text x="187.9" y="44.1">5.1K</text>
<text x="227.8" y="45.4">EN</text>
<text x="241" y="46.2" transform="rotate(-90 241 46.2)">3V3</text>
<text x="247" y="48">RXD0</text>
<text x="247.3" y="45.4">TXD0</text>
<text x="30.2" y="50.5">5V USB IN</text>
<text x="202.7" y="48.7">1uF</text>
<text x="227.8" y="50.5">IO0</text>
<text x="227.8" y="53">IO1</text>
<text x="247.6" y="50.5">IO17</text>
<text x="247.6" y="53">IO18</text>
<text x="26.4" y="58.8" transform="rotate(-90 26.4 58.8)">Protected 12V IN</text>
<text x="199.9" y="56.8">GND</text>
<text x="227.8" y="58.1">IO3</text>
<text x="227.8" y="55.6">IO2</text>
<text x="247.6" y="55.6">IO19</text>
<text x="247.6" y="58.1">IO20</text>
<text x="126.2" y="60.7">GND</text>
<text x="227.8" y="60.7">IO4</text>
<text x="227.8" y="63.2">IO5</text>
<text x="227.8" y="65.7">IO6</text>
<text x="247.6" y="60.7">IO21</text>
<text x="247.6" y="63.2">IO35</text>
<text x="247.6" y="65.7">IO36</text>
<text x="27.7" y="67">J2</text>
<text x="27.7" y="69.5">USB4105-GF-A</text>
<text x="227.8" y="68.3">IO7</text>
<text x="227.8" y="70.8">IO8</text>
<text x="247.6" y="68.3">IO37</text>
<text x="247.6" y="70.8">IO38</text>
<text x="23.8" y="74.6">SHIELD</text>
<text x="227.8" y="73.4">IO9</text>
<text x="227.8" y="75.9">IO10</text>
<text x="247.6" y="73.4">IO39</text>
<text x="247.6" y="75.9">IO40</text>
<text x="23.8" y="82.2">GND</text>
<text x="227.8" y="78.4">IO11</text>
<text x="227.8" y="81">IO12</text>
<text x="227.8" y="83.5">IO13</text>
<text x="247.6" y="83.5">IO45</text>
<text x="247.6" y="78.4">IO41</text>
<text x="247.6" y="81">IO42</text>
<text x="227.8" y="88.6">IO15</text>
<text x="227.8" y="86.1">IO14</text>
<text x="247.6" y="86.1">IO46</text>
<text x="247.6" y="88.6">IO47</text>
<text x="26.4" y="90.5" transform="rotate(-90 26.4 90.5)">SBU2</text>
<text x="28.9" y="90.5" transform="rotate(-90 28.9 90.5)">SBU1</text>
<text x="36.5" y="90.5" transform="rotate(-90 36.5 90.5)">D+</text>
<text x="39.1" y="90.5" transform="rotate(-90 39.1 90.5)">D+</text>
<text x="41.6" y="90.5" transform="rotate(-90 41.6 90.5)">D-</text>
<text x="44.1" y="90.5" transform="rotate(-90 44.1 90.5)">D-</text>
<text x="49.2" y="90.5" transform="rotate(-90 49.2 90.5)">CC2</text>
<text x="51.8" y="90.5" transform="rotate(-90 51.8 90.5)">CC1</text>
<text x="56.8" y="90.5" transform="rotate(-90 56.8 90.5)">VBUS</text>
<text x="227.8" y="91.1">IO16</text>
<text x="241" y="92.2" transform="rotate(-90 241 92.2)">GND</text>
<text x="247.6" y="91.1">IO48</text>
<text x="205.7" y="99.7">TP13</text>
<text x="238" y="101.3">GND</text>
<text x="26.3" y="103.8">USBLC6-2SC6</text>
<text x="34.7" y="106.6">U1</text>
<text x="67.3" y="104.8">TP5</text>
<text x="67.3" y="107.3">USB-VBUS_Probe</text>
<text x="171.4" y="107.3">TP9</text>
<text x="193.4" y="102.6">+3.3V</text>
<text x="195" y="107.6">GND</text>
<text x="205.7" y="102.2">3V3-Probe</text>
<text x="205.7" y="104.8">TP14</text>
<text x="205.7" y="107.3">GND-Probe</text>
<text x="67.3" y="109.9">TP6</text>
<text x="67.3" y="112.4">USB-D+_Probe</text>
<text x="159.1" y="110.2">+3.3V</text>
<text x="171.4" y="109.9">3V3-Probe</text>
<text x="171.4" y="112.4">TP10</text>
<text x="205.7" y="109.9">TP15</text>
<text x="205.7" y="112.4">UART_TX_Probe</text>
<text x="67.3" y="114.9">TP7</text>
<text x="67.3" y="117.5">USB-D-_Probe</text>
<text x="160.8" y="115.3">GND</text>
<text x="171.4" y="117.5">TP11</text>
<text x="171.4" y="114.9">GND-Probe</text>
<text x="205.7" y="114.9">TP16</text>
<text x="205.7" y="117.5">UART_RX_Probe</text>
<text x="248.5" y="115.3">+3.3V</text>
<text x="36.1" y="120.6">C8</text>
<text x="49.5" y="122.9">R1</text>
<text x="49.5" y="125.4">5.1K</text>
<text x="57.1" y="122.9">R2</text>
<text x="57.1" y="125.4">5.1K</text>
<text x="67.3" y="120">TP8</text>
<text x="67.3" y="122.6">USB-GND_Probe</text>
<text x="171.4" y="122.6">TP12</text>
<text x="171.4" y="125.1">IO6_Probe</text>
<text x="171.4" y="120">IO5_Probe</text>
<text x="205.7" y="125.1">TP18</text>
<text x="205.7" y="120">TP17</text>
<text x="205.7" y="122.6">UART_EN_Probe</text>
<text x="36.3" y="127.5">100nF</text>
<text x="205.7" y="127.6">UART_IO0_Probe</text>
<text x="15.7" y="134.3">GND</text>
<text x="257.8" y="134.3">J4</text>
<text x="257.8" y="136.9">Ambient Light Connector</text>
<text x="231.1" y="149.6">H1</text>
<text x="238.7" y="149.6">H2</text>
<text x="254" y="147">R6</text>
<text x="254" y="149.6">10K</text>
<text x="87.2" y="154.6">+3.3V</text>
<text x="230.3" y="161">GND</text>
<text x="34.3" y="166.1">J5</text>
<text x="42.8" y="166.1">+3.3V</text>
<text x="50.9" y="164.8">Display Connector</text>
<text x="58.5" y="162.3">J3</text>
<text x="83" y="167.3">SDA</text>
<text x="91.1" y="167.7" transform="rotate(-90 91.1 167.7)">V</text>
<text x="113.9" y="162.3">+3.3V</text>
<text x="249.4" y="162.3">GND</text>
<text x="30.7" y="168.6">SM04B-SRSS-TB(LF)(SN)</text>
<text x="82.5" y="172.9">MCP9808_MSOP</text>
<text x="83" y="169.9">SCL</text>
<text x="107.4" y="171.4">C3</text>
<text x="118.5" y="172.4">Analog Devices RTC DS3231MZ_V+T</text>
<text x="134.5" y="169.9">U3</text>
<text x="83" y="177.5">A0</text>
<text x="88.8" y="176">U2</text>
<text x="92.7" y="175">Alert</text>
<text x="107.4" y="178">1uF</text>
<text x="124.9" y="177.5">32KHZ</text>
<text x="143.1" y="177.5">SCL</text>
<text x="160.8" y="176">BT1</text>
<text x="171.9" y="177.5">C4</text>
<text x="83" y="182.6">A2</text>
<text x="83" y="180">A1</text>
<text x="91.1" y="183.7" transform="rotate(-90 91.1 183.7)">GND</text>
<text x="124.9" y="180">VCC</text>
<text x="124.9" y="182.6">INT/SQW</text>
<text x="124.9" y="185.1">RST</text>
<text x="142.2" y="182.6">VBAT</text>
<text x="142.7" y="185.1">GND</text>
<text x="143" y="180">SDA</text>
<text x="172.2" y="184.6">1uF</text>
<text x="48.7" y="187.7">GND</text>
<text x="160.5" y="190.2">GND</text>
<text x="88.1" y="196.5">GND</text>
</g>
<g font-size="1.3" fill="#a90000">
<text x="25.3" y="25.5" transform="rotate(-90 25.3 25.5)">1</text>
<text x="27.8" y="25.5" transform="rotate(-90 27.8 25.5)">2</text>
<text x="119.2" y="24.9" transform="rotate(-90 119.2 24.9)">3</text>
<text x="121.8" y="24.9" transform="rotate(-90 121.8 24.9)">2</text>
<text x="124.3" y="24.9" transform="rotate(-90 124.3 24.9)">1</text>
<text x="130.7" y="24.9" transform="rotate(-90 130.7 24.9)">3</text>
<text x="133.2" y="24.9" transform="rotate(-90 133.2 24.9)">2</text>
<text x="135.8" y="24.9" transform="rotate(-90 135.8 24.9)">1</text>
<text x="239.9" y="41.4" transform="rotate(-90 239.9 41.4)">2</text>
<text x="225.3" y="44.3">3</text>
<text x="252.7" y="46.9">36</text>
<text x="252.7" y="44.3">37</text>
<text x="121.8" y="50.3" transform="rotate(-90 121.8 50.3)">5</text>
<text x="124.3" y="50.3" transform="rotate(-90 124.3 50.3)">4</text>
<text x="133.2" y="50.3" transform="rotate(-90 133.2 50.3)">5</text>
<text x="135.8" y="50.3" transform="rotate(-90 135.8 50.3)">4</text>
<text x="224.7" y="49.4">27</text>
<text x="224.7" y="51.9">39</text>
<text x="252.7" y="49.4">10</text>
<text x="252.7" y="51.9">11</text>
<text x="224.7" y="57">15</text>
<text x="224.7" y="54.5">38</text>
<text x="225.3" y="59.6">4</text>
<text x="252.7" y="54.5">13</text>
<text x="252.7" y="57">14</text>
<text x="252.7" y="59.6">23</text>
<text x="225.3" y="62.1">5</text>
<text x="225.3" y="64.6">6</text>
<text x="252.7" y="62.1">28</text>
<text x="252.7" y="64.6">29</text>
<text x="224.7" y="69.7">12</text>
<text x="225.3" y="67.2">7</text>
<text x="252.7" y="67.2">30</text>
<text x="252.7" y="69.7">31</text>
<text x="19" y="73.5">S1</text>
<text x="224.7" y="72.3">17</text>
<text x="224.7" y="74.8">18</text>
<text x="224.7" y="77.3">19</text>
<text x="252.7" y="72.3">32</text>
<text x="252.7" y="74.8">33</text>
<text x="252.7" y="77.3">34</text>
<text x="19" y="81.1">A1</text>
<text x="224.7" y="79.9">20</text>
<text x="224.7" y="82.4">21</text>
<text x="252.7" y="82.4">26</text>
<text x="252.7" y="79.9">35</text>
<text x="224.7" y="85">22</text>
<text x="225.3" y="87.5">8</text>
<text x="252.7" y="85">16</text>
<text x="252.7" y="87.5">24</text>
<text x="25.3" y="95.3" transform="rotate(-90 25.3 95.3)">B8</text>
<text x="27.8" y="95.3" transform="rotate(-90 27.8 95.3)">A8</text>
<text x="35.4" y="95.3" transform="rotate(-90 35.4 95.3)">B6</text>
<text x="38" y="95.3" transform="rotate(-90 38 95.3)">A6</text>
<text x="40.5" y="95.3" transform="rotate(-90 40.5 95.3)">B7</text>
<text x="43" y="95.3" transform="rotate(-90 43 95.3)">A7</text>
<text x="48.1" y="95.3" transform="rotate(-90 48.1 95.3)">B5</text>
<text x="50.7" y="95.3" transform="rotate(-90 50.7 95.3)">A5</text>
<text x="55.7" y="95.3" transform="rotate(-90 55.7 95.3)">A4</text>
<text x="225.3" y="90">9</text>
<text x="239.9" y="94.7" transform="rotate(-90 239.9 94.7)">1</text>
<text x="252.7" y="90">25</text>
<text x="31.6" y="106.1" transform="rotate(-90 31.6 106.1)">3</text>
<text x="34.2" y="106.1" transform="rotate(-90 34.2 106.1)">1</text>
<text x="27.2" y="109.1">2</text>
<text x="31.6" y="113.8" transform="rotate(-90 31.6 113.8)">4</text>
<text x="34.2" y="113.8" transform="rotate(-90 34.2 113.8)">6</text>
<text x="37.4" y="109.1">5</text>
<text x="252.6" y="133.2">1</text>
<text x="252.6" y="135.8">2</text>
<text x="29.1" y="165">1</text>
<text x="29.1" y="167.5">2</text>
<text x="80.5" y="166.2">1</text>
<text x="90" y="163.3" transform="rotate(-90 90 163.3)">8</text>
<text x="29.1" y="170">3</text>
<text x="29.1" y="172.6">4</text>
<text x="50.7" y="170.3" transform="rotate(-90 50.7 170.3)">1</text>
<text x="53.2" y="170.3" transform="rotate(-90 53.2 170.3)">2</text>
<text x="55.7" y="170.3" transform="rotate(-90 55.7 170.3)">3</text>
<text x="58.3" y="170.3" transform="rotate(-90 58.3 170.3)">4</text>
<text x="60.8" y="170.3" transform="rotate(-90 60.8 170.3)">5</text>
<text x="63.4" y="170.3" transform="rotate(-90 63.4 170.3)">6</text>
<text x="65.9" y="170.3" transform="rotate(-90 65.9 170.3)">7</text>
<text x="68.4" y="170.3" transform="rotate(-90 68.4 170.3)">8</text>
<text x="80.5" y="168.8">2</text>
<text x="98.3" y="173.9">3</text>
<text x="80.5" y="178.9">6</text>
<text x="80.5" y="176.4">7</text>
<text x="121.2" y="176.4">1</text>
<text x="121.2" y="178.9">2</text>
<text x="149.1" y="178.9">7</text>
<text x="149.1" y="176.4">8</text>
<text x="80.5" y="181.5">5</text>
<text x="121.2" y="181.5">3</text>
<text x="121.2" y="184">4</text>
<text x="149.1" y="184">5</text>
<text x="149.1" y="181.5">6</text>
<text x="90" y="186.2" transform="rotate(-90 90 186.2)">4</text>
</g>
<g font-size="1.3" fill="#840084">
<text x="192.3" y="28.9">25V</text>
<text x="202.4" y="29.2">50v</text>
<text x="192.3" y="31.4">20%</text>
<text x="202.4" y="31.2">10%</text>
<text x="202.7" y="43.9">16V</text>
<text x="202.7" y="46.4">10%</text>
<text x="36.3" y="122.9">25V</text>
<text x="36.3" y="125.4">10%</text>
<text x="107.4" y="173.4">16V</text>
<text x="107.4" y="176">10%</text>
<text x="172.2" y="179.8">16V</text>
<text x="172.2" y="182.3">10%</text>
</g>
<g font-size="1.3" fill="#939391">
<text x="105.4" y="33.5">C1</text>
<text x="145" y="34">C2</text>
<text x="105.6" y="41.3">100nF</text>
<text x="145.3" y="41.6">100nF</text>
<text x="19" y="78.4">JP1</text>
<text x="239.8" y="135.6">TEPT4400</text>
</g>
<g font-size="1.3" fill="#9c9b98">
<text x="105.6" y="36.5">50v</text>
<text x="105.6" y="39.1">10%</text>
<text x="145.3" y="37">50v</text>
<text x="145.3" y="39.6">10%</text>
</g>
<text font-size="1.3" fill="#725600" x="17.8" y="56.9">File: power.kicad_sch</text>
<g font-size="1.3" fill="#0f0f0f">
<text x="31.7" y="98.9">D+ Con</text>
<text x="40.6" y="98.9">D- Con</text>
<text x="55.9" y="111.6">D+ Con</text>
<text x="55.9" y="116.7">D- Con</text>
</g>
<g font-size="1.3" fill="#a5a4a2">
<text x="237.4" y="131.5" transform="rotate(-90 237.4 131.5)">1</text>
<text x="237.4" y="139.2" transform="rotate(-90 237.4 139.2)">2</text>
</g>
<g font-size="1.2" fill="#0000c2">
<text x="20.3" y="248.6">REV03: switched accessory 12V; sensor cable approx. 30cm.</text>
<text x="20.3" y="250.5">New protection components are on the PCB bottom side.</text>
</g>
<g font-size="1" fill="#0000c2">
<text x="17.8" y="183.9">J5: 3.3V ONLY. External BME280 0x76/0x77.</text>
<text x="17.8" y="185.5">Optional external bus extenders; no raw 12V.</text>
</g>
<text font-size="1" fill="#006464" x="10.1" y="217.9">Accessory input protection</text>
<text font-size="1" fill="#725600" x="10.6" y="240.8">File: protection.kicad_sch</text>
<text font-size=".9" fill="#840000" x="20.4" y="36.3">+12V_PROTECTED</text>
<text font-size=".8" fill="#006464" x="91.1" y="166.5" transform="rotate(-90 91.1 166.5)">DD</text>
</svg>
